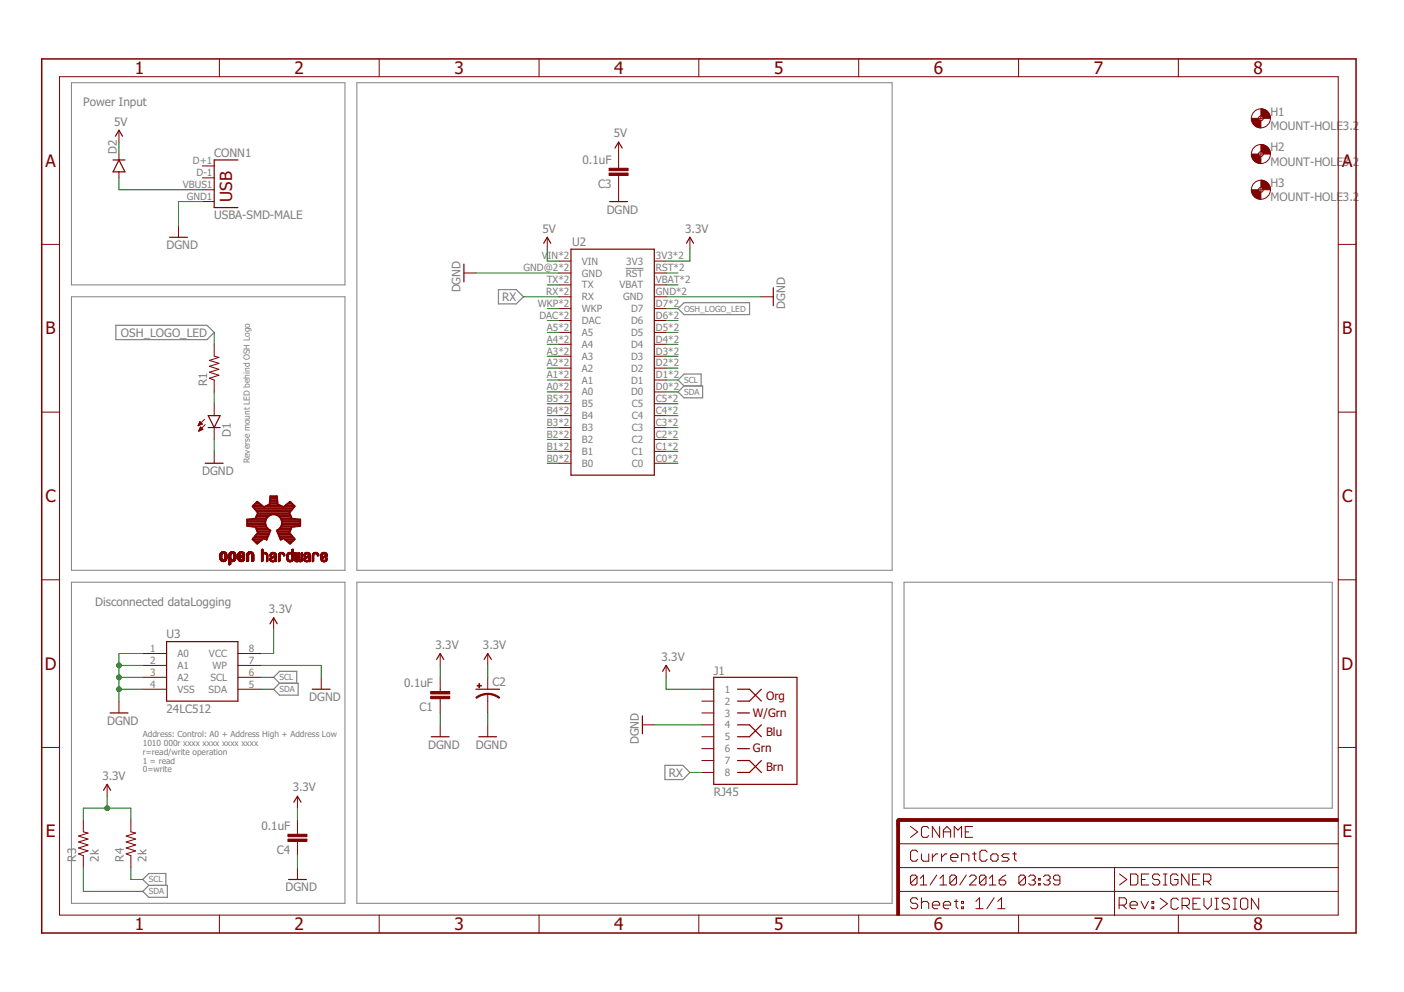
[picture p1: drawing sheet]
<svg xmlns="http://www.w3.org/2000/svg" width="297mm" height="210mm" viewBox="0 0 297 210" stroke-linecap="round" stroke-linejoin="round" font-family="sans-serif">
<path d="M15.1 17.5h57.9v42.8h-57.9zM75.5 17.5h113.2v103.2h-113.2zM132.4 56.8h3.7M15.1 62.8h57.9v57.9h-57.9zM15.1 123.2h57.9v67.9h-57.9zM75.5 123.2h113.2v67.9h-113.2zM191.3 123.2h90.6v47.8h-90.6z" fill="none" stroke="#808080" stroke-width=".21"/>
<path d="M24.5 68.8h19.3l1.5 1.5-1.5 1.6h-19.3zM105.5 61.3h3.7l1.5 1.5-1.5 1.5h-3.7zM143.4 65.3l1.3-1.2h13.9v2.5h-13.9zM143.4 82.9l1.3-1.2h4v2.5h-4zM144.7 81.7l-1.3-1.3 1.3-1.3h3.6v2.6M59.1 144.6h4v2.5h-4l-1.2-1.3zM59.1 144.6l-1.2-1.3 1.2-1.3h3.7v2.6M140.7 161.9h3.8l1.5 1.5-1.5 1.6h-3.8zM30.2 188.6l1.3-1.3h3.9v2.6h-3.9zM31.5 187.3l-1.3-1.2 1.3-1.3h3.6v2.5" fill="none" stroke="#808080" stroke-width=".25"/>
<g fill="none" stroke="#800000" stroke-width=".25">
<path d="M23.9 33.8h2.5M24.4 28.8l.8-1.2 .7 1.2M25.2 33.8l1.2 2.6h-2.5zM50.3 33.8h-5v10.1h5M130.1 31.3l.8-1.2 .7 1.2M35.9 50.2h3.7M98.1 55.9v3.7M115 51.5l.8-1.3 .7 1.3M120.8 52.7h17.6v47.8h-17.6zM129 42.7h3.8M145.2 51.5l.8-1.3 .7 1.3M163.6 60.9v3.8"/>
<path d="M43.4 98h3.8M44 87.9h2.6l-1.3 2.6zM44 90.5h2.6M35.2 135.8h15.1v12.6h-15.1zM57.1 132l.8-1.3 .8 1.3M92.4 139.5l.7-1.2 .8 1.2M102.4 139.5l.8-1.2 .7 1.2M23.3 150.9h3.8M66.1 145.8h3.7M91.2 155.9h3.8M100.7 145.8h5M101.3 155.9h3.8"/>
<path d="M135.9 151.5v3.8M140.2 142l.7-1.2 .8 1.2M151 143.3h17.6v22.7h-17.6zM156 150.9h2.6M156 145.8h2.6l2.5 2.6M156 153.4h2.6l2.5 2.5M156 158.4h2.6M161.1 145.8l-2.5 2.6h-2.6M161.1 153.4l-2.5 2.5h-2.6M21.9 167.2l.8-1.2 .7 1.2M62.2 169.7l.7-1.2 .8 1.2M156 160.9h2.6l2.5 2.5"/>
<path d="M161.1 160.9l-2.5 2.5h-2.6M61 186.1h3.8"/>
</g>
<g fill="none" stroke="#800000" stroke-width=".21">
<path d="M12.6 16.2h270.5v177.4h-270.5zM46.4 12.5v3.7M80.2 12.5v3.7M114 12.5v3.7M147.8 12.5v3.7M181.7 12.5v3.7M215.5 12.5v3.7M249.3 12.5v3.7M25.2 27.6v2.5M25.2 32.6v1.2M25.2 36.4v1.2M42.8 35.1h2.5"/>
<path d="M42.8 37.6h2.5M130.9 30.1v5.5M130.9 37.1v5.6M266.3 25h1M266.3 32.6h1M266.8 24.6v.9M266.8 32.1v1M266.8 39.6v1M8.8 51.7h3.8M37.8 47.7v2.5M42.8 40.2h2.5M42.8 42.7h2.5"/>
<path d="M98.1 57.8h2.6M115.8 50.2v2.5M118.3 57.8h2.5M118.3 55.2h2.5M138.4 57.8h2.5M138.4 55.2h2.5M146 50.2v2.5M266.3 40.2h1M283.1 51.7h3.8M45.3 72.9v2.5l1 .2-2 .7 2 .6-2 .6 2 .6-2 .7 2 .6-2 .6 1 .4v2.5M118.3 60.3h2.5M118.3 62.8h2.5"/>
<path d="M118.3 65.3h2.5M118.3 67.8h2.5M118.3 70.3h2.5M118.3 72.9h2.5M118.3 75.4h2.5M118.3 77.9h2.5M138.4 60.3h2.5M138.4 62.8h2.5M138.4 65.3h2.5M138.4 67.8h2.5M138.4 70.3h2.5M138.4 72.9h2.5"/>
<path d="M138.4 75.4h2.5M138.4 77.9h2.5M161.1 62.8h2.5M8.8 87.2h3.8M41.9 90.1h.1M42 90h.2M42 89.8h.5M42.1 89.7h.7M42.1 91.1h.1M42.1 89.6h.6M42.1 91h.4M42.2 90.9h.6"/>
<path d="M42.2 89.5h.4M42.2 89.4h.2M42.2 90.8h.7M42.3 89.2h.1M42.3 90.7h.4M42.3 89.2l-.4 .9M42.3 89.2l.5 .5M42.3 90.6h.3M42.4 90.4h.1M42.4 90.3l.5 .5-.9 .4zM42.8 89.7l-.9 .4M43.3 88.7l-1.4 1.4"/>
<path d="M43.4 89.9l-1.4 1.3M45.3 85.4v2.5M45.3 90.5v2.5M45.3 95.5v2.5M118.3 80.4h2.5M118.3 82.9h2.5M118.3 85.4h2.5M118.3 87.9h2.5M118.3 90.5h2.5M118.3 93h2.5M118.3 95.5h2.5M118.3 98h2.5"/>
<path d="M138.4 80.4h2.5M138.4 82.9h2.5M138.4 85.4h2.5M138.4 87.9h2.5M138.4 90.5h2.5M138.4 93h2.5M138.4 95.5h2.5M138.4 98h2.5M283.1 87.2h3.8M46.5 118.2h.5M46.5 118.2h.4M46.5 118.1h.4"/>
<path d="M46.5 118h.4M46.5 117.9h.4M46.5 117.8h.4M46.5 117.7h.4M46.5 117.6h.4M46.5 117.5h.4M46.5 117.4h.4M46.6 118.4h.5M46.6 118.3h.4M46.6 118.4h.6M46.6 118.5h1.3M46.6 117.1h1.3"/>
<path d="M46.7 117l1.2 .1M46.7 117h1.1M46.7 118.6h1.1M46.8 118.7h1M46.8 116.9h1M46.8 116.9h.9M46.9 118.7h.8M46.9 118.8h.7M46.9 117.3l-.4 .1M46.9 116.8h.7M47 117.3h-.5M47 117.2l-.4 .1"/>
<path d="M47.1 117.2h-.5M47.1 116.8h.3M47.1 118.8h.3M47.2 117.1l-.6 .1M47.3 117.1l.6 .1M47.5 117.2h.5M47.5 118.3h.5M47.6 118.3h.4M47.6 117.3h.4M47.6 118.2h.4M47.6 118.1h.4M47.6 118h.4"/>
<path d="M47.6 117.9h.4M47.6 117.8h.4M47.6 117.7h.4M47.6 117.6h.4M47.6 117.5h.4M47.6 117.4h.4M47.9 118.5l-1.2 .1M47.9 118.4h-.5M48 118.4h-.5M48.4 119.4h.4M48.4 119.3h.4M48.4 119.2h.4"/>
<path d="M48.4 119.1h.4M48.4 119h.4M48.4 118.9h.4M48.4 118.5h1.4M48.4 118.4h.6M48.4 118.3h.5M48.4 118.2h.4M48.4 118.1h.4M48.4 118h.4M48.4 117.9h.4M48.4 117.8h.4M48.4 117.7h.4"/>
<path d="M48.4 117.6h.4M48.4 117.5h.4M48.4 117.4h.4M48.4 117.3h.4M48.5 119.5h.1M48.5 117.1h1.3M48.6 117h1.1M48.7 119.5h-.3M48.7 116.9h.9M48.8 119.4h-.4M48.8 118.8l-.4 .1M48.9 116.8h.6"/>
<path d="M48.9 117.3h-.5M48.9 117.2l-.4 .1M49 117.2h-.5M49 118.8h.3M49 116.8h.3M49.1 117.1l-.6 .1M49.2 117.1h.6M49.3 118.4h.5M49.4 118.4h.4M49.4 117.2h.4M49.4 118.3h.4M49.4 117.3h.5"/>
<path d="M49.5 118.8h-1.1M49.5 118.2h.4M49.5 117.4h.4M49.5 117.3h.4M49.5 118.1h.4M49.5 118h.4M49.5 117.9h.4M49.5 117.8h.4M49.5 117.7h.4M49.5 117.6h.4M49.5 117.5h.4M49.6 118.7l-1.2 .1"/>
<path d="M49.6 118.7h-1.2M49.7 118.6h-1.3M49.8 118.5l-1.4 .1M49.9 118.3h-.5M50.3 118.3h.5M50.3 118.2h.4M50.3 117.7h1.5M50.3 117.6h.4M50.3 117.5h.4M50.3 117.3h.4M50.3 117.3h.5M50.4 118.4h.5"/>
<path d="M50.4 118.4h.4M50.4 118.3h.4M50.4 118.5h1.3M50.4 117.1h1.3M50.4 118.5h1.2M50.5 118.6h1.1M50.5 117h1.1M50.6 118.7h.9M50.6 116.9h.9M50.6 118.7h.8M50.7 116.9h.8M50.7 117.4h-.4"/>
<path d="M50.7 116.8h.7M50.8 118.8h.6M50.8 117.2l-.4 .1M50.8 117.6h1M50.8 118.1h-.5M50.8 117.2h-.4M50.9 118.8h.3M50.9 116.8h.3M50.9 118l-.6 .1M51 117.6h.8M51 117.1l-.6 .1M51.1 118h-.8"/>
<path d="M51.1 117.5h.7M51.1 117.1l.6 .1M51.2 117.5h.6M51.2 117.9l-.9 .1M51.2 117.2h.6M51.3 117.2h.5M51.3 118.3h.5M51.3 117.9h-1M51.3 117.4h.5M51.4 118.3h.4M51.4 117.3h.4M51.4 118.2h.4"/>
<path d="M51.4 118.1h.4M51.4 117.8l-1.1 .1M51.5 118h.3M51.6 117.8h-1.3M51.6 118h.2M51.6 117.7l-1.3 .1M51.7 118.4h-.5M51.8 118.4h-.5M52.2 118.7h.4M52.2 118.6h.4M52.2 118.5h.4M52.2 118.4h.4"/>
<path d="M52.2 118.3h.4M52.2 118.2h.4M52.2 118.1h.4M52.2 118h.4M52.2 117.9h.4M52.2 117.8h.4M52.2 117.7h.4M52.2 117.6h.4M52.2 117.5h.4M52.2 117.4h.4M52.2 117.3h.4M52.3 118.8h.1"/>
<path d="M52.3 117.1h1.3M52.3 117l1.3 .1M52.4 117h1.1M52.4 118.8h-.2M52.5 116.9h.9M52.6 118.7l-.4 .1M52.6 117.3l-.4 .1M52.6 116.8h.6M52.7 117.3h-.5M52.7 117.2h-.4M52.8 116.8h.3M52.9 117.1l-.6 .1"/>
<path d="M53 117.1l.6 .1M53.1 117.2h.5M53.2 117.2l.5 .1M53.2 117.3h.5M53.3 118.6h.4M53.3 118.5h.4M53.3 118.4h.4M53.3 118.3h.4M53.3 118.2h.4M53.3 118.1h.4M53.3 118h.4M53.3 117.9h.4"/>
<path d="M53.3 117.8h.4M53.3 117.7h.4M53.3 117.6h.4M53.3 117.5h.4M53.3 117.4h.4M53.3 117.3h.4M53.5 118.8h-.2M53.6 118.7l-.3 .1M53.7 118.7h-.4M55.3 118.8h.1M55.3 118.6h.3M55.3 118.5h.3"/>
<path d="M55.3 118.4h.3M55.3 118.3h.3M55.3 118.2h.3M55.3 118.1h.3M55.3 118h.3M55.3 117.9h.3M55.3 117.8h.3M55.3 117.7h.3M55.3 117.6h.3M55.3 117.5h.3M55.3 117.2h1.3M55.3 117.1h1.2"/>
<path d="M55.3 117l1.2 .1M55.3 117h1.1M55.3 116.9l1 .1M55.3 116.9h.3M55.3 116.8h.3M55.3 116.7h.3M55.3 116.6h.3M55.3 116.5h.3M55.3 116.4h.3M55.3 116.3h.3M55.4 116.3h.2M55.4 116.2h.2"/>
<path d="M55.5 118.8h-.2M55.6 118.7l-.3 .1M55.6 118.7h-.3M55.6 117.4h-.3M55.7 117.3l-.4 .1M55.7 117.3h-.4M55.8 117.2l-.5 .1M55.8 116.9h.4M55.8 117.2h-.5M56.2 117.2h.4M56.2 117.2l.4 .1M56.3 117.3h.3"/>
<path d="M56.3 117.3l.3 .1M56.3 117.4h.3M56.4 117.5h.2M56.4 118.8h.1M56.4 118.7h.2M56.4 118.6h.2M56.4 118.5h.2M56.4 118.4h.2M56.4 118.3h.2M56.4 118.2h.2M56.4 118.1h.2M56.4 118h.2"/>
<path d="M56.4 117.9h.2M56.4 117.8h.2M56.4 117.7h.2M56.4 117.6h.2M56.6 118.8h-.2M56.6 118.7l-.2 .1M57.1 118.5h.4M57.1 118.4h.3M57.1 117.5h.3M57.1 118.5l.5 .1M57.1 118.2h.4M57.1 117.7h.1"/>
<path d="M57.1 118.6h.9M57.1 117.3h.4M57.2 118.6h.8M57.2 118.7h.8M57.3 118.7h.7M57.3 117.1h1M57.3 117.6h-.2M57.4 118.8h.6M57.4 117.6h-.3M57.4 117h.8M57.4 118.3h-.3M57.4 117.5h-.3"/>
<path d="M57.4 117.4h-.3M57.5 118.2h-.4M57.5 117.3l-.4 .1M57.5 117.9h1M57.5 116.9h.5M57.6 117.8h.9M57.6 117.2l-.5 .1M57.6 117.2h-.4M57.7 118.1h-.6M57.7 118.9h.1M57.7 117.8h.8M57.7 118l-.5 .1"/>
<path d="M57.8 117.7h.7M57.8 118.6h.1M57.9 118h-.7M57.9 117.6h.6M58 117.2h.4M58 117.9l-.7 .1M58.1 117.6h.4M58.1 117.3h.3M58.1 117.3l.4 .1M58.1 117.9h.4M58.1 117.5h.4M58.1 117.4h.4"/>
<path d="M58.2 118.7h.3M58.2 118.6h.3M58.2 118.5h.3M58.2 118.4h.3M58.2 118.3h.3M58.2 118.2h.3M58.2 118.1h.3M58.2 118h.3M58.3 118.8l-.1 .1M58.4 117.2h-1.2M58.4 118.8h-.2M58.5 118.7l-.3 .1"/>
<path d="M58.5 117.9h-1.2M58.9 118.8h.1M58.9 118.6h.3M58.9 118.5h.3M58.9 118.4h.3M58.9 118.3h.3M58.9 118.2h.3M58.9 118.1h.3M58.9 118h.3M58.9 117.9h.3M58.9 117.8h.3M58.9 117.7h.3"/>
<path d="M58.9 117.6h.3M58.9 117.5h.3M59 117.2h1.2M59.1 117.1h1M59.1 118.8h-.2M59.2 117h.8M59.2 118.7l-.3 .1M59.2 118.7h-.3M59.2 117h.7M59.2 117.4h-.3M59.2 117.3l-.3 .1M59.3 117.3h-.4"/>
<path d="M59.3 116.9h.5M59.4 117.2l-.5 .1M59.4 117.2h-.4M59.8 117.2h.4M59.8 117.2l.4 .1M59.9 117.3h.3M59.9 117.4h.3M60 117.6h.2M60 117.5h.3M60 117.6h.1M60.2 117.5h-.2M60.7 118.3h.3"/>
<path d="M60.7 118.2h.3M60.7 118.1h.3M60.7 118h.3M60.7 117.9h.3M60.7 117.8h.3M60.7 117.7h.3M60.7 117.6h.3M60.7 117.5h.3M60.7 117.4h.3M60.7 118.4h.4M60.7 118.4h.3M60.7 118.5l.5 .1"/>
<path d="M60.7 118.5h.4M60.7 117.3h.4M60.8 118.6h1.2M60.8 117.1h1.3M60.9 118.7h1M60.9 117.1h1.2M60.9 118.7h.9M61 117h1.1M61 117.5h-.3M61 118.8h.7M61.1 117.3l-.4 .1M61.1 118.8h.5"/>
<path d="M61.1 116.9h.5M61.2 117.2l-.5 .1M61.2 117.2h-.4M61.3 118.9h.1M61.4 118.9h.1M61.6 117.2h.5M61.6 118.5h.4M61.7 118.4h.3M61.7 117.3h.4M61.7 118.3h.4M61.7 118.2h.4M61.7 118.1h.4"/>
<path d="M61.7 118h.4M61.7 117.9h.4M61.7 117.8h.4M61.7 117.6h.4M61.7 117.5h.4M61.7 117.4h.4M61.7 116.9h.4M61.7 116.8h.4M61.7 116.7h.4M61.7 116.6h.4M61.7 116.5h.4M61.7 116.4h.4"/>
<path d="M61.8 117.9h.3M61.8 117.7h.3M61.8 116.8h.3M61.8 116.3h.3M61.9 116.2h.2M61.9 118.6h-1.1M62 118.5l-.5 .1M62.1 118.3h-.4M62.1 117.1l-1.3 .1M62.3 118.5l.4 .1M62.3 118.5h.4M62.3 118.4h.3"/>
<path d="M62.3 118.3h.3M62.3 118.2h.3M62.3 118.1h.3M62.3 118h.3M62.3 117.9h.3M62.3 117.8h.3M62.3 117.7h.3M62.3 117.6h.3M62.3 117.5h.3M62.3 117.4h.3M62.3 117.3h.3M62.3 117.2h.3"/>
<path d="M62.3 117.1h.3M62.3 117h.3M62.4 118.6h1.6M62.4 117h.2M62.4 118.6h1.5M62.5 116.9h.1M62.5 118.8h1.3M62.6 118.8h.4M62.9 118.9h.1M62.9 118.6h.5M63 118.5h.4M63 118.4h.3"/>
<path d="M63 118.3h.3M63 118.2h.3M63 118.1h.3M63 118h.3M63 117.9h.3M63 117.8h.3M63 117.7h.3M63 117.6h.3M63 117.5h.3M63 117.4h.3M63 117.3h.3M63 117.2h.3"/>
<path d="M63 117.1h.3M63 117h.3M63.1 117h.2M63.2 116.9h.1M63.3 118.8h.5M63.7 118.5h.3M63.7 118.4h.3M63.7 118.3h.3M63.7 118.2h.3M63.7 118.1h.3M63.7 118h.3M63.7 117.9h.3"/>
<path d="M63.7 117.8h.3M63.7 117.7h.3M63.7 117.6h.3M63.7 117.5h.3M63.7 117.4h.3M63.7 117.3h.3M63.7 117.2h.3M63.7 117.1h.3M63.7 117h.3M63.8 117h.2M63.9 118.7h-1.4M63.9 116.9h.1"/>
<path d="M63.9 118.7h-1.5M64 118.5l-.4 .1M64.3 118.5h.4M64.3 118.4h.3M64.3 118.3h.3M64.3 117.4h.3M64.3 118.5l.4 .1M64.3 118.2h.4M64.3 117.7h.1M64.3 118.6h.9M64.3 118.6h.8M64.4 118.7h.8"/>
<path d="M64.5 117.1h1M64.5 118.7h.7M64.5 117.6h-.2M64.5 118.8h.7M64.6 117.6h-.3M64.6 117h.8M64.6 117.5h-.3M64.6 117h.7M64.6 118.8h.6M64.6 117.3l-.3 .1M64.7 118.2h-.4M64.7 117.9h.9"/>
<path d="M64.7 117.3h-.4M64.7 117.8h.9M64.7 117.2l-.4 .1M64.7 116.9h.5M64.8 117.2h-.4M64.8 118.1h-.5M64.9 117.8h.7M64.9 118l-.6 .1M65 117.7h.6M65 118.6h.1M65.1 118h-.7M65.1 117.6h.5"/>
<path d="M65.1 117.2h.5M65.2 117.2h.4M65.2 117.9l-.7 .1M65.3 117.6h.3M65.3 117.3h.3M65.3 117.9h.3M65.3 117.5h.3M65.3 117.4h.3M65.4 118.7h.2M65.4 118.6h.2M65.4 118.5h.2M65.4 118.4h.2"/>
<path d="M65.4 118.3h.2M65.4 118.2h.2M65.4 118.1h.2M65.4 118h.2M65.5 118.8l-.1 .1M65.5 117.2h-1.1M65.6 118.8h-.2M65.6 118.7l-.2 .1M65.6 117.9h-1.1M66.1 118.8h.1M66.1 118.7h.3M66.1 118.6h.3"/>
<path d="M66.1 118.5h.3M66.1 118.4h.3M66.1 118.3h.3M66.1 118.2h.3M66.1 118.1h.3M66.1 118h.3M66.1 117.9h.3M66.1 117.8h.3M66.1 117.7h.3M66.1 117.6h.3M66.1 117.5h.3M66.1 117.3h.4"/>
<path d="M66.2 117.2h1.2M66.2 117.1h1.1M66.3 117.1h.9M66.3 118.8h-.2M66.3 117h.9M66.4 118.7l-.3 .1M66.4 117h.7M66.4 117.4h-.3M66.4 117.3l-.3 .1M66.5 116.9h.5M66.5 117.2l-.4 .1M66.6 117.2h-.4"/>
<path d="M67 117.2h.4M67 117.2l.4 .1M67.1 117.3h.3M67.1 117.4h.3M67.1 117.5h.3M67.2 117.6h.1M67.4 117.6h-.3M67.4 117.5h-.3M67.9 118.4h.4M67.9 118.4h.3M67.9 118.3h.3M67.9 117.8h1.1"/>
<path d="M67.9 117.8h.3M67.9 117.7h.3M67.9 117.6h.3M67.9 117.5h.3M67.9 117.4h.3M67.9 118.5h.4M67.9 118.5l.5 .1M68 118.6h1.1M68 117.1h1.1M68.1 118.7h.9M68.1 117.1h.9M68.1 117h.9"/>
<path d="M68.2 117h.7M68.2 118.8h.7M68.2 118.2h-.3M68.2 117.3l-.3 .1M68.3 118.2h-.4M68.3 117.3h-.4M68.3 118.8h.5M68.3 116.9h.5M68.3 117.2l-.4 .1M68.4 117.2h-.4M68.4 118.1h-.5M68.5 118l-.6 .1"/>
<path d="M68.5 118.9h.1M68.5 117.7h.7M68.6 118h-.7M68.6 117.6h.6M68.7 117.2h.5M68.8 117.9l-.9 .1M68.8 117.6h.4M68.8 117.2h.4M68.9 117.3h.3M68.9 118.4h.3M68.9 117.9h-1M68.9 118.3h.3"/>
<path d="M68.9 117.5h.3M68.9 117.4h.3M69 118.2h.2M69.1 118.1h.1M69.1 117.8h-.8M69.1 117.2h-1.1M69.2 118.5l-.5 .1M69.2 118.5h-.4M69.2 117.7l-.8 .1M69.2 118.4h-.3M69.2 118.3h-.3M8.8 122.7h3.8"/>
<path d="M30.2 138.3h5M50.3 138.3h5.1M57.9 130.7v2.5M93.1 138.3v2.5M103.2 138.3v2.5M283.1 122.7h3.8M8.8 158.2h3.8M25.2 148.4v2.5M30.2 145.8h5M30.2 140.8h5M30.2 143.3h5M50.3 145.8h5.1"/>
<path d="M50.3 140.8h5.1M50.3 143.3h5.1M68 143.3v2.5M93.1 143.3v3M93.1 147.8v3.1M93.1 153.4v2.5M103.2 143.3v2.5M103.2 146.8v4.1M103.2 153.4v2.5M135.9 153.4h2.5M140.9 140.8v2.5M148.5 145.8h2.5"/>
<path d="M148.5 148.4h2.5M148.5 150.9h2.5M148.5 153.4h2.5M148.5 158.4h2.5M148.5 155.9h2.5M283.1 158.2h3.8M17.6 173.5v2.5l1 .3-2 .6 2 .6-2 .7 2 .6-2 .6 2 .6-2 .7 1 .4v2.5M22.7 166v2.5M27.7 173.5v2.5l1 .3-2 .6 2 .6-2 .7 2 .6-2 .6 2 .6-2 .7 1 .4v2.5M62.9 168.5v2.5M62.9 173.5v3M62.9 178v3.1"/>
<path d="M148.5 163.4h2.5M148.5 160.9h2.5M190 178.5h93.1M192.6 174.9l1.6 1.1-1.6 1.2M196.5 175.3l-.4-.4h-.8l-.4 .4v1.5l.4 .4h.8l.4-.4M198.8 174.9v2.3l-1.5-2.3v2.3M199.6 177.2v-1.6l.7-.7 .8 .7v1.6M199.6 176h1.5M201.9 177.2v-2.3l.8 .7 .7-.7v2.3M204.2 176h.8M205.8 174.9h-1.6v2.3h1.6M46.4 193.6v3.8"/>
<path d="M62.9 183.6v2.5M80.2 193.6v3.8M114 193.6v3.8M147.8 193.6v3.8M181.7 193.6v3.8M190 188.6h93.1M190 183.6h93.1M194 185.5l-.3-.3h-.7l-.4 .3v1.4M194 185.5v1.4l-.3 .4h-.7l-.4-.4M194 185.5l-1.4 1.4M194.2 180.3l-.4-.4h-.8l-.4 .4v1.5l.4 .4h.8l.4-.4M194.2 190.4l-.4-.4h-.8l-.4 .4v.3l.4 .4h.8l.4 .4v.4l-.4 .4h-.8l-.4-.4"/>
<path d="M194.7 187.3h1.4M194.7 185.9l.7-.7v2.1M194.9 180.7v1.1l.4 .4h1.2v-1.5M194.9 190v2.3M194.9 191.1l.4-.4h.8l.4 .4v1.2M197.3 180.7v1.5M197.3 191.5h1.5v-.4l-.4-.4h-.7l-.4 .4v.8l.4 .4h.7M198.2 185.2l-1.4 2.1M198.4 180.7h-.4l-.7 .7M198.9 187.3h1.4M198.9 185.9l.7-.7v2.1M199.2 180.7v1.5"/>
<path d="M199.6 191.5h1.5v-.4l-.4-.4h-.7l-.4 .4v.8l.4 .4h.7M200.3 180.7h-.3l-.8 .7M201.1 181.4h1.6v-.3l-.4-.4h-.8l-.4 .4v.7l.4 .4h.8M201.9 190.7h.8M202.3 190.4v1.5l.4 .4M202.4 185.5l-.4-.3h-.7l-.3 .3v1.4M202.4 185.5v1.4l-.4 .4h-.7l-.3-.4M202.4 185.5l-1.4 1.4M203.4 182.2v-1.5h1.2l.4 .4v1.1M203.4 190.7h.4v.4h-.4zM203.4 191.9h.4v.4h-.4zM204.4 185.2l-1.3 2.1"/>
<path d="M205.1 185.5l.4-.3h.7l.3 .3v.4l-1.4 1.4h1.4M205.8 180.7h.7M206.1 180.3v1.5l.4 .4M206.5 190.7l.7-.7v2.3M206.5 192.3h1.5M208.6 185.5l-.3-.3h-.7l-.4 .3v1.4M208.6 185.5v1.4l-.3 .4h-.7l-.4-.4M208.6 185.5l-1.4 1.4M208.9 180.3l-.4-.4h-.8l-.4 .4v1.5l.4 .4h.8l.4-.4M209.3 187.3h1.4M209.3 185.9l.7-.7v2.1M209.6 181.1l.4-.4h.8l.4 .4v.7l-.4 .4h-.8l-.4-.4z"/>
<path d="M210.3 190l-1.5 2.3M211.1 192.3h1.5M211.1 190.7l.8-.7v2.3M211.4 186.2h1l.4 .4v.3l-.4 .4h-.7l-.3-.4zM212.8 185.2l-.7 .3-.7 .7M213.5 180.7h-1.2l-.4 .4 .4 .3h.8l.4 .4-.4 .4h-1.2M214.2 180.7h.8M214.7 180.3v1.5l.3 .4M215.5 193.6v3.8M217 185.5l-.4-.3h-.7l-.3 .3v1.4M217 185.5v1.4l-.4 .4h-.7l-.3-.4M217 185.5l-1.4 1.4"/>
<path d="M217.6 185.5l.4-.3h.7l.3 .3v.4l-.3 .3M218.3 186.2h.4M218.7 186.2l.3 .4v.3l-.3 .4h-.7l-.4-.4M219.7 186.9h.4v.4h-.4zM219.7 185.9h.4v.3h-.4zM220.8 185.5l.3-.3h.7l.4 .3v.4l-.4 .3M221.5 186.2h.3M221.8 186.2l.4 .4v.3l-.4 .4h-.7l-.3-.4M224.2 186.2h-1l-.3-.3v-.4l.3-.3h.7l.3 .3v1.4l-.3 .4h-.7l-.3-.4M235.8 183.6v10.1M236.8 191.5h1.1l.4-.4v-.7l-.4-.4h-1.1v2.3M236.9 184.9l1.5 1.2-1.5 1.2"/>
<path d="M237.5 191.5l.8 .8M239.1 191.5h1.5v-.4l-.4-.4h-.7l-.4 .4v.8l.4 .4h.7M239.2 184.9h1.1l.4 .4v1.6l-.4 .4h-1.1zM241.4 190.7l.8 1.6 .8-1.6M241.5 186.1h.8M243 184.9h-1.5v2.4h1.5M243.7 191.9h.4v.4h-.4zM243.7 190.7h.4v.4h-.4zM245.4 185.3l-.4-.4h-.8l-.4 .4v.4l.4 .4h.8l.4 .4v.4l-.4 .4h-.8l-.4-.4M245.4 190.1l1.6 1.1-1.6 1.2M246.1 187.3h.8M246.1 184.9h.8"/>
<path d="M246.5 184.9v2.4M249.2 185.3l-.4-.4h-.7l-.4 .4v1.6l.4 .4h.7l.4-.4v-.8h-.7M249.3 190.5l-.4-.4h-.7l-.4 .4v1.5l.4 .4h.7l.4-.4M249.3 193.6v3.8M250.1 191.6h1.1l.4-.4v-.7l-.4-.4h-1.1v2.3M250.8 191.6l.8 .8M251.5 184.9v2.4l-1.5-2.4v2.4M252.3 186.1h.8M252.4 191.2h.8M253.9 184.9h-1.6v2.4h1.6M253.9 190.1h-1.5v2.3h1.5M254.6 186.5h1.2l.4-.4v-.8l-.4-.4h-1.2v2.4"/>
<path d="M254.7 190.1v1.5l.8 .8 .8-.8v-1.5M255.4 186.5l.8 .8M257 190.1h.8M257 192.4h.8M257.4 190.1v2.3M260.1 190.5l-.4-.4h-.7l-.4 .4v.3l.4 .4h.7l.4 .4v.4l-.4 .4h-.7l-.4-.4M260.9 190.1h.8M260.9 192.4h.8M261.3 190.1v2.3M262.8 190.1h.8l.4 .4v1.5l-.4 .4h-.8l-.4-.4v-1.5zM266.3 190.1v2.3l-1.5-2.3v2.3"/>
<circle cx="266.8" cy="32.6" r="2.01"/>
<circle cx="266.8" cy="25" r="2.01"/>
<circle cx="266.8" cy="25" r=".51"/>
<circle cx="266.8" cy="32.6" r=".51"/>
<circle cx="266.8" cy="40.2" r="2.01"/>
<circle cx="266.8" cy="40.2" r=".51"/>
</g>
<g fill="#800000" stroke="#800000" stroke-width=".21">
<path d="M189.7 173.5h.6v20.2h-.6z"/>
<path d="M190 173.2h93.1v.6h-93.1z"/>
<path d="M128.9 35.6h4v.5h-4z"/>
<path d="M128.9 36.6h4v.5h-4z"/>
<path d="M60.9 176.5h4v.5h-4z"/>
<path d="M60.9 177.5h4v.6h-4z"/>
<path d="M91.1 146.3h4v.5h-4z"/>
<path d="M91.1 147.3h4v.5h-4z"/>
<path d="M100.9 145h.9v.2h-.9z"/>
<path d="M101.3 144.7h.2v.8h-.2z"/>
</g>
<path d="M191.3 173.5h-1.3v1.3" fill="none" stroke="#800000" stroke-width=".61"/>
<path d="M8.8 12.5h278.1v184.9h-278.1z" fill="none" stroke="#800000" stroke-width=".32"/>
<g fill="#800000" stroke="#800000" stroke-width=".21">
<path d="M266.8 23a1.97 1.97 0 0 1 2 2h-1.5l-.2-.4h-.3z" fill-rule="evenodd"/>
<path d="M264.8 25h1.5l.2 .5h.3v1.6a1.97 1.97 0 0 1-2-2.1z" fill-rule="evenodd"/>
<path d="M266.8 30.6a1.97 1.97 0 0 1 2 2h-1.5l-.2-.4-.3-.1z" fill-rule="evenodd"/>
<path d="M264.8 32.6h1.5l.2 .4 .3 .1v1.5a1.97 1.97 0 0 1-2-2z" fill-rule="evenodd"/>
<path d="M266.8 38.1a2 2 0 0 1 2 2.1h-1.5l-.2-.5-.3-.1z" fill-rule="evenodd"/>
<path d="M264.8 40.2h1.5l.2 .4h.3v1.6a2 2 0 0 1-2-2z" fill-rule="evenodd"/>
<path d="M103.2 146.7l1.3 .2 1.2 .7-.1 .2-1.4-.7-1-.2z" fill-rule="evenodd"/>
<path d="M100.7 147.6l1.2-.7 1.3-.2v.3l-1 .1-1.4 .7z" fill-rule="evenodd"/>
</g>
<g fill="none" stroke="#800000" stroke-width=".38">
<path d="M52.3 111.1h3.9M52.3 110.7h3.8M52.3 110.4h3.8M52.3 110h3.9M53.4 111.4h2.9M53.5 114.2h2M53.6 107.3h2.2M53.6 113.8h3M53.6 106.9h1.8M53.8 107.6h8.2M53.8 114.5h1.3M53.9 113.5h2.8"/>
<path d="M54 106.6h.9M54.1 107.9h7.6M54.1 109.7h2.3M54.2 111.8h2.4M54.2 114.9h.5M54.2 113.1h2.7M54.2 109.3h2.5M54.2 109.3l.4-.8-1.2-1.4 1-.9 1.4 1.1 1.2-.5 .2-1.8h1.4l.2 1.8 1.2 .5 1.4-1.1 1 .9-1.2 1.4 .4 .8M54.2 109.3l-.1 .4-1.8 .2v1.4l1.8 .2 .5 1.2-1.2 1.4 1 1 1.4-1.2 .6 .3M54.3 112.1h2.6M54.3 106.2h.2M54.4 109h2.8"/>
<path d="M54.4 108.3h7M54.5 112.4h2.6M54.5 112.8h2.5M54.5 108.6h6.8M55.9 107.3h4M56.2 110a1.74 1.74 0 0 0 .8 2.1M56.3 114.2h.1M56.7 106.9h2.4M57 112.1l.2 .1-.8 2M57 106.6h1.7M57.1 106.2h1.6M57.1 105.9h1.6"/>
<path d="M57.1 105.5h1.5M57.2 105.2h1.4M57.2 109l-.7 .5-.3 .5M57.2 109l.6-.2 .8 .2M58.6 109a1.77 1.77 0 0 1 1.1 1.6 1.77 1.77 0 0 1-1.1 1.6l.8 2M58.6 109h2.8M58.7 112.4h2.6M58.8 112.8h2.5M58.8 112.1h2.7M58.9 113.1h2.7M59.1 113.5h2.7M59.1 109.3h2.5"/>
<path d="M59.2 113.8h2.9M59.2 111.8h2.4M59.4 114.2h.1M59.4 109.7h2.3M59.5 111.4h2.9M59.6 110h3.9M59.6 111.1h3.9M59.6 110.7h3.9M59.6 110.4h3.9M60 107.3h2.3M60.3 114.2h2M60.4 106.9h1.7"/>
<path d="M60.7 114.5h1.2M60.9 106.6h.9M61.1 114.9h.5M61.3 106.2h.1M61.6 109.3l.1 .4 1.8 .2v1.4l-1.8 .2-.5 1.2 1.2 1.4-1 1-1.4-1.2-.6 .3"/>
</g>
<g fill="none" stroke="#008000" stroke-width=".21">
<path d="M25.2 30.1v2.5M25.2 37.6v2.6h17.6M42.8 42.7h-5v5M100.7 57.8h17.6M115.8 52.7v2.5h2.5M140.9 57.8h2.5M146 52.7v2.5h-5.1M45.3 70.3v2.6M110.7 62.8h7.6M115.8 60.3h2.5M115.8 67.8h2.5M115.8 70.3h2.5"/>
<path d="M115.8 77.9h2.5M115.8 75.4h2.5M115.8 65.3h2.5M115.8 72.9h2.5M140.9 62.8h20.2M140.9 60.3h2.5M140.9 67.8h2.5M140.9 70.3h2.5M140.9 77.9h2.5M140.9 75.4h2.5M140.9 65.3h2.5M140.9 72.9h2.5"/>
<path d="M45.3 82.9v2.5M45.3 93v2.5M115.8 85.4h2.5M115.8 87.9h2.5M115.8 90.5h2.5M115.8 93h2.5M115.8 98h2.5M115.8 95.5h2.5M115.8 82.9h2.5M115.8 80.4h2.5M140.9 85.4h2.5M140.9 87.9h2.5"/>
<path d="M140.9 90.5h2.5M140.9 93h2.5M140.9 98h2.5M140.9 95.5h2.5M140.9 82.9h2.5M140.9 80.4h2.5M30.2 138.3h-5v10.1M57.9 133.2v5.1h-2.5M25.2 145.8h5M25.2 140.8h5M25.2 143.3h5M55.4 145.8h2.5"/>
<path d="M55.4 140.8h12.6v2.5M55.4 143.3h2.5M93.1 140.8v2.5M93.1 150.9v2.5M103.2 140.8v2.5M103.2 150.9v2.5M138.4 153.4h10.1M140.9 143.3v2.5h7.6M17.6 173.5v-2.5h10.1v2.5M22.7 168.5v2.5M62.9 171v2.5M146 163.4h2.5"/>
<path d="M17.6 183.6v5h12.6M27.7 183.6v2.5h2.5M62.9 181.1v2.5"/>
</g>
<g fill="#008000" stroke="#008000" stroke-width=".21">
<circle cx="25.2" cy="140.8" r=".51"/>
<circle cx="25.2" cy="143.3" r=".51"/>
<circle cx="25.2" cy="145.8" r=".51"/>
<circle cx="22.7" cy="171" r=".51"/>
</g>
<g font-size="3.6" fill="#800000">
<text x="28.5" y="15.6">1</text>
<text x="62.3" y="15.6">2</text>
<text x="96.1" y="15.6">3</text>
<text x="130" y="15.6">4</text>
<text x="163.8" y="15.6">5</text>
<text x="197.6" y="15.6">6</text>
<text x="231.4" y="15.6">7</text>
<text x="265.2" y="15.6">8</text>
<text x="9.6" y="35.3">A</text>
<text x="283.9" y="35.3">A</text>
<text x="49.1" y="42.7" transform="rotate(-90 49.1 42.7)">USB</text>
<text x="9.6" y="70.8">B</text>
<text x="284" y="70.8">B</text>
<text x="9.6" y="106.2">C</text>
<text x="283.9" y="106.2">C</text>
<text x="9.5" y="141.7">D</text>
<text x="283.8" y="141.7">D</text>
<text x="9.7" y="177.2">E</text>
<text x="284" y="177.2">E</text>
<text x="28.5" y="196.8">1</text>
<text x="62.3" y="196.8">2</text>
<text x="96.1" y="196.8">3</text>
<text x="130" y="196.8">4</text>
<text x="163.8" y="196.8">5</text>
<text x="197.6" y="196.8">6</text>
<text x="231.4" y="196.8">7</text>
<text x="265.2" y="196.8">8</text>
</g>
<g font-size="2.5" fill="#808080">
<text x="17.6" y="22.5">Power Input</text>
<text x="24.2" y="26.6">5V</text>
<text x="129.9" y="29.1">5V</text>
<text x="268.8" y="27.5">MOUNT-HOLE3.2</text>
<text x="268.8" y="24.5">H1</text>
<text x="24.7" y="32.6" transform="rotate(-90 24.7 32.6)">D2</text>
<text x="45.3" y="33.2">CONN1</text>
<text x="123.2" y="34.7">0.1uF</text>
<text x="268.8" y="35">MOUNT-HOLE3.2</text>
<text x="268.8" y="32">H2</text>
<text x="126.5" y="39.8">C3</text>
<text x="268.8" y="39.6">H3</text>
<text x="45.3" y="46.4">USBA-SMD-MALE</text>
<text x="128.4" y="45.2">DGND</text>
<text x="268.8" y="42.6">MOUNT-HOLE3.2</text>
<text x="35.2" y="52.7">DGND</text>
<text x="114.8" y="49.2">5V</text>
<text x="121.1" y="52">U2</text>
<text x="145" y="49.2">3.3V</text>
<text x="97.4" y="61.9" transform="rotate(-90 97.4 61.9)">DGND</text>
<text x="106.2" y="63.7">RX</text>
<text x="166.1" y="65.3" transform="rotate(-90 166.1 65.3)">DGND</text>
<text x="25.6" y="71.2">OSH_LOGO_LED</text>
<text x="43.8" y="81.7" transform="rotate(-90 43.8 81.7)">R1</text>
<text x="48.8" y="92.5" transform="rotate(-90 48.8 92.5)">D1</text>
<text x="42.8" y="100.5">DGND</text>
<text x="20.1" y="128.2">Disconnected dataLogging</text>
<text x="56.9" y="129.7">3.3V</text>
<text x="35.2" y="135">U3</text>
<text x="92.1" y="137.3">3.3V</text>
<text x="102.2" y="137.3">3.3V</text>
<text x="139.9" y="139.8">3.3V</text>
<text x="151" y="142.8">J1</text>
<text x="65.4" y="148.3">DGND</text>
<text x="85.5" y="145.4">0.1uF</text>
<text x="104.2" y="145.2">C2</text>
<text x="22.7" y="153.4">DGND</text>
<text x="35.2" y="150.9">24LC512</text>
<text x="88.8" y="150.5">C1</text>
<text x="90.6" y="158.4">DGND</text>
<text x="100.7" y="158.4">DGND</text>
<text x="135.1" y="157.5" transform="rotate(-90 135.1 157.5)">DGND</text>
<text x="21.7" y="165">3.3V</text>
<text x="61.9" y="167.5">3.3V</text>
<text x="141.5" y="164.3">RX</text>
<text x="151" y="168.5">RJ45</text>
<text x="55.3" y="175.6">0.1uF</text>
<text x="16.1" y="182.3" transform="rotate(-90 16.1 182.3)">R3</text>
<text x="20.9" y="182.3" transform="rotate(-90 20.9 182.3)">2k</text>
<text x="26.2" y="182.3" transform="rotate(-90 26.2 182.3)">R4</text>
<text x="31" y="182.3" transform="rotate(-90 31 182.3)">2k</text>
<text x="58.6" y="180.7">C4</text>
<text x="60.4" y="188.6">DGND</text>
</g>
<g font-size="2.5" fill="#800000">
<text x="162.1" y="148.1">Org</text>
<text x="159.3" y="151.6">W/Grn</text>
<text x="162.1" y="155.6">Blu</text>
<text x="159.3" y="159.2">Grn</text>
<text x="162.1" y="163.2">Brn</text>
</g>
<g font-size="2.1" fill="#808080">
<text x="40.8" y="34.8">D+1</text>
<text x="38.7" y="39.8">VBUS1</text>
<text x="41.6" y="37.3">D-1</text>
<text x="39.5" y="42.3">GND1</text>
<text x="110.8" y="57.4">GND@2*2</text>
<text x="114.7" y="54.9">V</text>
<text x="115.7" y="59.9">TX*2</text>
<text x="115.9" y="54.9">IN*2</text>
<text x="123.1" y="56">VIN</text>
<text x="123.1" y="58.5">GND</text>
<text x="132.4" y="58.5">RST</text>
<text x="132.5" y="56">3V3</text>
<text x="138.8" y="54.9">3V3*2</text>
<text x="138.8" y="57.4">RST*2</text>
<text x="138.8" y="59.9">VBAT*2</text>
<text x="113.8" y="65">WKP*2</text>
<text x="115.6" y="62.4">RX*2</text>
<text x="123.1" y="61">TX</text>
<text x="123.1" y="63.5">RX</text>
<text x="131.1" y="61">VBAT</text>
<text x="131.8" y="63.5">GND</text>
<text x="138.8" y="62.4">GND*2</text>
<text x="138.8" y="65">D7*2</text>
<text x="114.1" y="67.5">DAC*2</text>
<text x="115.7" y="70">A5*2</text>
<text x="123.1" y="66.1">WKP</text>
<text x="123.1" y="68.6">DAC</text>
<text x="123.1" y="71.1">A5</text>
<text x="133.5" y="66.1">D7</text>
<text x="133.5" y="68.6">D6</text>
<text x="133.5" y="71.1">D5</text>
<text x="138.8" y="67.5">D6*2</text>
<text x="138.8" y="70">D5*2</text>
<text x="115.7" y="72.5">A4*2</text>
<text x="115.7" y="75">A3*2</text>
<text x="115.7" y="77.5">A2*2</text>
<text x="123.1" y="73.6">A4</text>
<text x="123.1" y="76.1">A3</text>
<text x="133.5" y="73.6">D4</text>
<text x="133.5" y="76.1">D3</text>
<text x="138.8" y="72.5">D4*2</text>
<text x="138.8" y="75">D3*2</text>
<text x="138.8" y="77.5">D2*2</text>
<text x="115.7" y="80.1">A1*2</text>
<text x="115.7" y="82.6">A0*2</text>
<text x="123.1" y="78.6">A2</text>
<text x="123.1" y="81.2">A1</text>
<text x="123.1" y="83.7">A0</text>
<text x="133.5" y="78.6">D2</text>
<text x="133.5" y="81.2">D1</text>
<text x="133.5" y="83.7">D0</text>
<text x="138.8" y="80.1">D1*2</text>
<text x="138.8" y="82.6">D0*2</text>
<text x="115.7" y="85.1">B5*2</text>
<text x="115.7" y="87.6">B4*2</text>
<text x="123.1" y="86.2">B5</text>
<text x="123.1" y="88.7">B4</text>
<text x="133.7" y="86.2">C5</text>
<text x="133.7" y="88.7">C4</text>
<text x="138.8" y="85.1">C5*2</text>
<text x="138.8" y="87.6">C4*2</text>
<text x="115.7" y="90.1">B3*2</text>
<text x="115.7" y="92.6">B2*2</text>
<text x="115.7" y="95.2">B1*2</text>
<text x="123.1" y="91.2">B3</text>
<text x="123.1" y="93.7">B2</text>
<text x="133.7" y="91.2">C3</text>
<text x="133.7" y="93.7">C2</text>
<text x="138.8" y="90.1">C3*2</text>
<text x="138.8" y="92.6">C2*2</text>
<text x="138.8" y="95.2">C1*2</text>
<text x="115.7" y="97.7">B0*2</text>
<text x="123.1" y="96.3">B1</text>
<text x="123.1" y="98.8">B0</text>
<text x="133.7" y="96.3">C1</text>
<text x="133.7" y="98.8">C0</text>
<text x="138.8" y="97.7">C0*2</text>
<text x="31.8" y="137.9">1</text>
<text x="52.7" y="137.9">8</text>
<text x="31.8" y="143">3</text>
<text x="31.8" y="140.4">2</text>
<text x="37.6" y="139">A0</text>
<text x="37.6" y="141.6">A1</text>
<text x="44.2" y="139">VCC</text>
<text x="45" y="141.5">WP</text>
<text x="52.7" y="140.4">7</text>
<text x="52.7" y="143">6</text>
<text x="31.8" y="145.5">4</text>
<text x="37.6" y="146.6">VSS</text>
<text x="37.6" y="144.1">A2</text>
<text x="44.1" y="146.6">SDA</text>
<text x="44.5" y="144.1">SCL</text>
<text x="52.7" y="145.5">5</text>
<text x="153.3" y="146.6">1</text>
<text x="153.3" y="149.1">2</text>
<text x="153.3" y="151.6">3</text>
<text x="153.3" y="154.1">4</text>
<text x="153.3" y="161.7">7</text>
<text x="153.3" y="159.2">6</text>
<text x="153.3" y="156.7">5</text>
<text x="153.3" y="164.2">8</text>
</g>
<g font-size="1.8" fill="#808080">
<text x="144.7" y="65.9">OSH_LOGO_LED</text>
<text x="144.7" y="83.6">SDA</text>
<text x="144.7" y="81">SCL</text>
<text x="52.9" y="98" transform="rotate(-90 52.9 98)">Reverse mount LED behind OSH Logo</text>
<text x="59.2" y="143.9">SCL</text>
<text x="59.2" y="146.5">SDA</text>
<text x="30.2" y="155.9">Address: Control: A0 + Address High + Address Low</text>
<text x="30.2" y="157.8">1010</text>
<text x="30.2" y="159.7">r=read/write operation</text>
<text x="30.2" y="161.6">1 = read</text>
<text x="34.7" y="157.8">000r xxxx xxxx xxxx xxxx</text>
<text x="30.2" y="163.4">0=write</text>
<text x="31.5" y="189.2">SDA</text>
<text x="31.5" y="186.7">SCL</text>
</g>
</svg>
